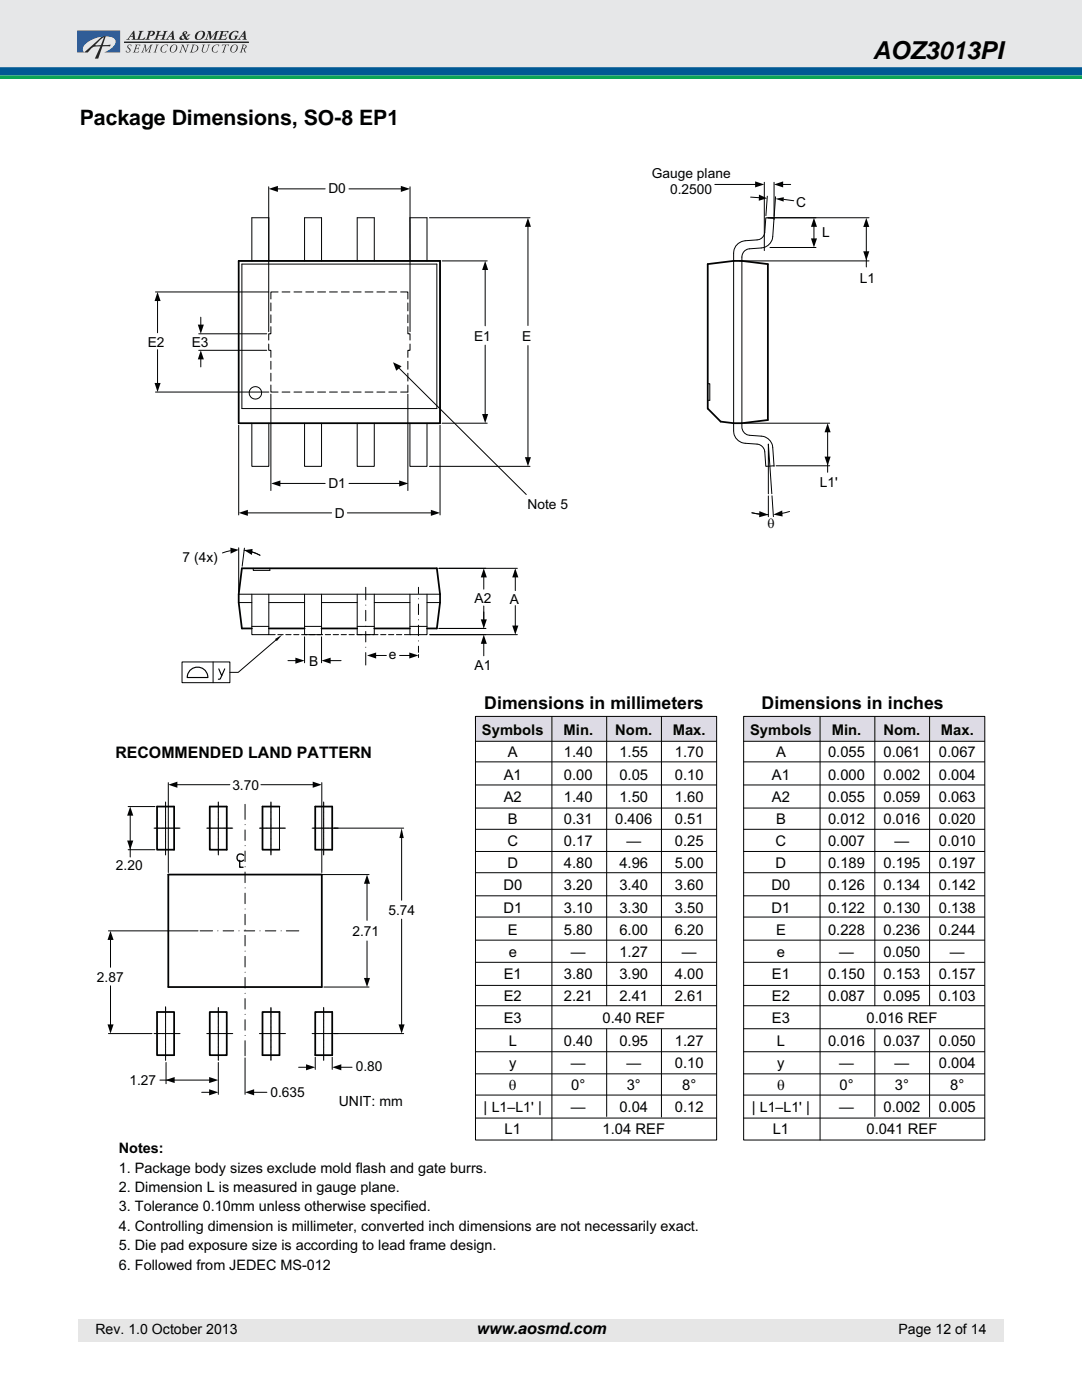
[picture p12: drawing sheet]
<svg xmlns="http://www.w3.org/2000/svg" width="216mm" height="279mm" viewBox="0 0 216 279" stroke-linecap="round" stroke-linejoin="round" font-family="sans-serif">
<path d="M0 14.2h215.9" fill="none" stroke="#005994" stroke-width="1.8" stroke-linecap="butt"/>
<path d="M-.1 -.1h216v13.5h-216z" fill="#e6e7e8"/>
<g fill="#252425">
<path d="M27.7 6.2h.9l-.3 .2-.5 1.4a1.3 1.3 0 0 0 1.2-.4l-.2 .5h-1.7a.59 .59 0 0 0 .5-.6l.3-.9z"/>
<path d="M29.5 6.2l.9-.1 .4 .2 .1 .2a.71 .71 0 0 1-1 .6l.1-.1a.46 .46 0 0 0 .5-.5l-.1-.2h-.3l-.5 1.5h.3v.1h-.9l.1-.1a1.88 1.88 0 0 0 .6-1.5h-.3z"/>
<path d="M31.3 6.2h.9l-.4 .1-.1 .7h.9l.2-.7-.2-.1h.9l-.4 .2-.4 1.4 .2 .1h-.9l.3-.1 .2-.7h-.1h-.8l-.2 .7 .2 .1h-.9l.3-.1 .3-.9 .1-.6z"/>
<path d="M41.4 6.2h.6l.2 1.2 .8-1.1a.48 .48 0 0 1 .7-.1l-.3 .2-.4 1.3 .2 .2h-.9l.4-.2 .3-1.2-1.1 1.4h-.1l-.1-1.4-.4 1.2 .2 .2h-.7l.4-.3 .3-1 .1-.2z"/>
<path d="M43.9 6.2h1.7l-.1 .4-.2-.3h-.7l-.3 .7h.5l.4-.3-.2 .7h-.1l-.1-.3h-.5l-.2 .6a.99 .99 0 0 0 1.2-.3l-.2 .5h-1.7l.4-.2 .4-1.3-.3-.1z"/>
<path d="M46.1 6.5a1.28 1.28 0 0 1 1.5-.2l-.1 .4-.2-.2a.82 .82 0 0 0-.9 0 .82 .82 0 0 0-.3 .8v.2a.41 .41 0 0 0 .4 .4 .41 .41 0 0 0 .4-.4l.1-.2-.2-.2h.8l-.2 .2a.77 .77 0 0 1-1.2 .7l-.4-.2a.97 .97 0 0 1 .3-1.3z"/>
<path d="M25.6 9h.7l-.2 .3v-.3l-.2-.1-.3 .3 .1 .3 .3 .4v.3l-.5 .3-.4-.2 .1-.3 .1 .4h.3l.2-.1 .1-.3a.75 .75 0 0 1-.3-1z"/>
<path d="M27 8.9h1l-.1 .3-.1-.2h-.5l-.1 .6 .5-.2-.1 .5-.1-.2h-.4l-.1 .4-.1 .2 .2 .1h.4l.2-.3-.1 .4-1.1-.1 .3-.1 .3-1.2z"/>
<path d="M28.7 8.9h.4l.1 1.2 .9-1.2h.4l-.2 .2-.3 .9-.1 .4 .2 .1-.6-.1 .2-.1 .4-1.1-1 1.2-.2-1.2-.4 1.1 .2 .2h-.5l.2-.2 .4-1.2z"/>
<path d="M31.1 8.9l.6 .1h-.2l-.4 1.1-.1 .2 .2 .2h-.6l.3-.2 .3-1.2z"/>
<path d="M32.4 9.2l.4-.3h.6l.1 .1-.1 .2a.31 .31 0 0 0-.2-.3 .31 .31 0 0 0-.4 .1 .8 .8 0 0 0-.5 .6 .8 .8 0 0 0 .3 .8l.6-.3-.2 .4h-.5l-.4-.2v-.8z"/>
<path d="M36.2 8.9h.4l.5 1.2 .3-1-.2-.2h.6l-.3 .2-.4 1.4-.7-1.4-.3 1.3 .2 .1h-.6l.3-.3 .3-.9v-.3z"/>
<path d="M40.4 8.9h.6l-.3 .2-.2 .7a.45 .45 0 0 0 .3 .6 .45 .45 0 0 0 .5-.5l.3-.8-.2-.2h.5l-.2 .3a1.17 1.17 0 0 1-1.2 1.3l-.2-.2v-.3l.2-.9z"/>
<path d="M42.5 9.3l.6-.4h.4l.3 .1-.2 .3a.44 .44 0 0 0-.4-.4 .44 .44 0 0 0-.4 .3l-.3 .6v.4l.2 .2a.58 .58 0 0 0 .7-.3h.1a.63 .63 0 0 1-.8 .4 .63 .63 0 0 1-.4-.8z"/>
<path d="M44.4 8.9h1.3l-.1 .3-.1-.2h-.4l-.4 1.3 .2 .2h-.6l.2-.2 .4-1.3h-.4l-.2 .2z"/>
<path d="M26.7 6.1h.1l.1 1.4 .2 .4h-.9l.3-.1v-.5h-.5l-.3 .5h.2v.1h-.7l.3-.2zM26.4 6.6l-.3 .6h.4z"/>
<path d="M34.4 6.1l.2 .1 .1 1.5 .2 .2h-.9l.3-.1v-.5h-.5l-.3 .4 .2 .2h-.7l.3-.2zM34.2 6.6l-.3 .6h.4z"/>
<path d="M36.4 6.5l.5-.3 .4 .1a.42 .42 0 0 1-.4 .6l.3 .5 .3-.3-.1-.2h.6l-.8 .6 .3 .2 .3-.1a.47 .47 0 0 1-.4 .4 .47 .47 0 0 1-.5-.2l-.6 .2-.5-.2a.81 .81 0 0 1 .7-.8zM36.4 7.1l-.2 .3v.2l.2 .2 .4-.1-.3-.6zM36.8 6.5l.1 .3 .2-.4z"/>
<path d="M39.1 6.7a1.2 1.2 0 0 1 1.8-.2 1.25 1.25 0 0 1-.5 1.2 1.25 1.25 0 0 1-1.4 .1l-.1-.6zM39.8 6.4a1.04 1.04 0 0 0-.3 1.4 .96 .96 0 0 0 .9-.5 .96 .96 0 0 0-.1-1z"/>
<path d="M48.8 6.1h.1l.1 1a.59 .59 0 0 0 .3 .8h-1l.4-.1-.1-.5h-.5l-.3 .5 .2 .1h-.7l.4-.2zM48.6 6.6l-.4 .6h.4z"/>
<path d="M34.2 9.2a.71 .71 0 0 1 1.1 0 .71 .71 0 0 1-.2 1 .71 .71 0 0 1-1.1 0 .71 .71 0 0 1 .2-1zM34.5 9.1l-.2 .1a.87 .87 0 0 0 0 1.2 .85 .85 0 0 0 .8-.5 .85 .85 0 0 0-.1-.9z"/>
<path d="M38.3 8.9a1.08 1.08 0 0 1 1.3 .5 1.24 1.24 0 0 1-1.7 1l.2-.1 .3-1.1zM38.7 9l-.4 1.3a.72 .72 0 0 0 .9-.3 .72 .72 0 0 0-.3-1z"/>
<path d="M46.2 9.2a.7 .7 0 0 1 1.1-.1 .7 .7 0 0 1-.1 1.1 .71 .71 0 0 1-1.1 .1 .71 .71 0 0 1 .1-1.1zM46.5 9.1l-.1 .1a.85 .85 0 0 0 0 1.2 .85 .85 0 0 0 .8-.5 .85 .85 0 0 0-.1-.9z"/>
<path d="M48.3 8.9h.6l.3 .2-.1 .4-.3 .2 .3 .8a.46 .46 0 0 1-.5-.7h-.2l-.2 .5 .2 .2h-.6l.2-.2 .4-1.2zM48.6 9l-.2 .7a.42 .42 0 0 0 .5-.1 .42 .42 0 0 0 .1-.5z"/>
<path d="M20 8l.8-.6-.7 1.6h-1.1zM16.8 10.5h.7l.2-.3a1.98 1.98 0 0 1 2.3-.9l-1.1 2.4h.7l.8-2.4h1.5l.2-.4-1.6 .1 .6-1.8-.8 .1z"/>
</g>
<path d="M24.8 8.4h24.8" fill="none" stroke="#252425" stroke-width=".31"/>
<path d="M15.4 6.1h8.6v4.4h-3.2l.3-.2a2.51 2.51 0 0 0 1.9-2.3 2.84 2.84 0 0 0-2.8-.7l-.5 .1a5.7 5.7 0 0 0-3 1.8 1 1 0 0 0 .1 1.3h-1.4z" fill="#1e508f"/>
<path d="M0 15.4h215.9" fill="none" stroke="#0aa555" stroke-width=".71" stroke-linecap="butt"/>
<path d="M15.6 263.2h184.6v4.5h-184.6z" fill="#e6e6e6"/>
<path d="M19.3 33.1h177.3v221.2h-177.3z" fill="#fff"/>
<path d="M94.7 143h48.3v4.9h-48.1z" fill="#dddbe5"/>
<g fill="none" stroke="#010202" stroke-width=".2">
<path d="M50.3 43.5v8.6M53.6 43.5v8.6M60.8 43.5v8.6M64.2 43.5v8.6M71.3 43.5v8.6M74.7 43.5v8.6M81.8 43.5v8.6M85.2 43.5v8.6M85.7 43.5h20.1M105.3 69v22.4M85.7 93.1h20.1M94.9 147.9h48.1"/>
<path d="M94.9 152h48.1M94.9 156.7h48.1M94.9 143h48.1v84.5h-48.1zM110.1 143v84.5M121.1 143v57.7M132 143v57.7M94.9 161.3h48.1M94.9 165.5h48.1M94.9 169.9h48.1M94.9 174.2h48.1M94.9 178.8h48.1M94.9 183h48.1"/>
<path d="M94.9 187.6h48.1M94.9 192.1h48.1M94.9 196.7h48.1M121.1 205.4v17.4M132 205.4v17.5"/>
</g>
<g fill="#010202">
<path d="M105.3 43.5l.6 1.8h-1.2z"/>
<path d="M104.7 91.2h1.2l-.6 1.9z"/>
</g>
<path d="M152.6 46.3a1.66 1.66 0 0 1-1.5 1.6M153.2 43.5h9.6M153.6 49.4h9.2M154.5 43.5l-.3 3.7M162.4 45.1v2.6" fill="none" stroke="#010202" stroke-width=".2"/>
<g fill="#010202">
<path d="M162.4 43.5l.6 1.8h-1.2z"/>
<path d="M161.8 47.6h1.2l-.6 1.8z"/>
</g>
<path d="M142.6 36.8h8.2M152.5 36.4v13.6M154.5 36.4v7.4M156.1 36.8h1.7" fill="none" stroke="#010202" stroke-width=".2"/>
<g fill="#010202">
<path d="M154.5 36.8l1.8-.6v1.2z"/>
<path d="M150.7 36.2l1.8 .6-1.8 .6z"/>
</g>
<path d="M53.6 37.3v28.9M69.6 37.7h10.5M81.8 37.3v28.9M147.6 52.1h25.8M153.2 43.5h20.2" fill="none" stroke="#010202" stroke-width=".2"/>
<g fill="#010202">
<path d="M53.6 37.7l1.9-.6v1.2z"/>
<path d="M80 37.1l1.8 .6-1.8 .6z"/>
<path d="M78.4 72.3l1.7 .8-1 .9z"/>
</g>
<path d="M79.6 73.5l25.4 25.2M21.6 185.8h17.9M22.1 196.7v7.9M21.6 206.3h8.7" fill="none" stroke="#010202" stroke-width=".2"/>
<g fill="#010202">
<path d="M21.5 204.4h1.2l-.6 1.9z"/>
<path d="M22.1 185.8l.6 1.8h-1.2z"/>
</g>
<path d="M31.9 215.6h10M33 200.9v.7" fill="none" stroke="#010202" stroke-width=".2"/>
<g fill="#010202">
<path d="M33 215.6l1.9-.7v1.2z"/>
<path d="M41.7 214.9l1.9 .7-1.9 .5z"/>
</g>
<path d="M33.6 174.5h30.6M33.6 197h30.6" fill="none" stroke="#010202" stroke-width=".35"/>
<path d="M33.6 156.2v17.9M35.2 156.6h10.7M64.2 156.2v17.9" fill="none" stroke="#010202" stroke-width=".2"/>
<g fill="#010202">
<path d="M33.6 156.6l1.8-.6v1.2z"/>
<path d="M62.4 156l1.8 .6-1.8 .6z"/>
</g>
<path d="M31.3 161h3.4v8.6h-3.4zM31.3 202h3.4v8.6h-3.4z" fill="none" stroke="#010202" stroke-width=".35"/>
<path d="M25.6 161h5.3M25.6 169.6h5.3M26 162.6v8.4M30.7 206.3h5.2M33 201.1v10.5" fill="none" stroke="#010202" stroke-width=".2"/>
<g fill="#010202">
<path d="M26 161l.6 1.8h-1.2z"/>
<path d="M25.4 167.7h1.2l-.6 1.9z"/>
</g>
<path d="M30.7 165.3h5.2M33 160v10.6M66.7 165.3h13.9M80.1 183.4v21.2M66.7 206.3h13.9" fill="none" stroke="#010202" stroke-width=".2"/>
<path d="M33.6 174.5v22.5" fill="none" stroke="#010202" stroke-width=".35"/>
<g fill="#010202">
<path d="M80.1 165.3l.5 2h-.9z"/>
<path d="M79.5 204.4h1.2l-.6 1.9z"/>
</g>
<g fill="none" stroke="#010202" stroke-width=".2">
<path d="M48.9 160.5v3M48.9 165.6v2.1M48.9 169.8v2.1M48.9 174v2.2M48.9 178.2v2.1M48.9 177.2h.1M48.9 173h.1M48.9 168.8h.1M48.9 164.6h.1M48.9 182.5v2.1M48.9 186.7v2.1M48.9 190.9v2.1"/>
<path d="M48.9 195.1v2.1M48.9 199.3v2.1M48.9 198.2h.1M48.9 194h.1M48.9 189.8h.1M48.9 185.6h.1M48.9 181.4h.1M48.9 203.5v2.1M48.9 207.7v3M48.9 206.6h.1M48.9 202.4h.1M59.6 213h1.6"/>
<path d="M62.9 211v2.4M66.3 211v2.4M67.9 213h2.4"/>
</g>
<g fill="#010202">
<path d="M61.1 212.4l1.8 .6-1.8 .6z"/>
<path d="M66.3 213l1.8-.6v1.2z"/>
</g>
<path d="M40.2 218h1.7M43.6 212v6.4M48.9 211.1v7.3M50.5 218h2.8" fill="none" stroke="#010202" stroke-width=".2"/>
<g fill="#010202">
<path d="M41.7 217.4l1.9 .6-1.9 .6z"/>
<path d="M48.9 218l1.8-.6v1.2z"/>
</g>
<path d="M41.9 202h3.3v8.6h-3.3zM52.4 202h3.4v8.6h-3.4zM62.9 202h3.4v8.6h-3.4z" fill="none" stroke="#010202" stroke-width=".35"/>
<path d="M64.2 174.5h9.4M64.6 197h9M73.2 187.8v7.5M41.3 206.3h5.1M43.6 201.1v10.5M51.8 206.3h5.2M54.1 201v10.6M62.3 206.3h5.2M64.6 201.1v10.5" fill="none" stroke="#010202" stroke-width=".2"/>
<g fill="#010202">
<path d="M73.2 174.5l.6 1.9h-1.2z"/>
<path d="M72.6 195.2h1.2l-.6 1.8z"/>
</g>
<g fill="none" stroke="#010202" stroke-width=".2">
<path d="M47.6 52.1h40.2M47.6 84.9v17.9M87.8 84.9v17.9M47.6 118.6h40.2M49.1 102.4h17.1M53.6 120.3h7.2M41.3 165.3h5.1M43.6 160v10.6M51.8 165.3h5.2M54.1 160v10.6M55.8 161v8.6M62.3 165.3h5.2"/>
<path d="M64.6 160v10.6M39.9 185.8h2.5M43.5 185.8h.1M44.5 185.8h2.1M47.7 185.8h.1M48.7 185.8h2.1M51.9 185.8h.1M52.9 185.8h2.1M56.1 185.8h.1M57.1 185.8h2.5"/>
</g>
<path d="M47.8 171.7v1.4h.7M48.6 170.7l-.6-.3a.75 .75 0 0 0-.7 .7 .75 .75 0 0 0 .6 .8l.7-.2" fill="none" stroke="#010202" stroke-width=".26"/>
<path d="M47.6 84.5h40.2M48.3 113.4h38.9M53.6 125.4h7.2M41.9 161h3.3v8.6h-3.3zM55.8 161h-3.4v8.6h3.4M62.9 161h3.4v8.6h-3.4zM64.2 174.5v22.5" fill="none" stroke="#010202" stroke-width=".35"/>
<g fill="#010202">
<path d="M86 101.7l1.8 .7-1.8 .5z"/>
<path d="M47.6 102.4l1.9-.7v1.2z"/>
</g>
<g fill="none" stroke="#010202" stroke-width=".2">
<path d="M53.6 126.7h1.3M55.4 126.7h1.1M57 126.7h1.1M57.5 131.8h1.6M58.6 126.7h1M60.2 126.7h1M60.8 127.1v5.2M61.8 126.7h1M63.3 126.7h1.1M64.2 127.1v5.2M64.9 126.7h1.1M65.8 131.8h2.3"/>
<path d="M66.5 126.7h1M68.1 126.7h1M69.6 126.7h1.1M71.2 126.7h1.1M72.8 126.7h1.1M74.4 126.7h1M76 126.7h1M77.5 126.7h1.1M79.1 126.7h1.1M80.7 126.7h1.3"/>
</g>
<g fill="#010202">
<path d="M58.9 131.3l1.9 .5-1.9 .7z"/>
<path d="M64.2 131.8l1.8-.5v1.2z"/>
</g>
<path d="M48.3 52.7h38.9M48.3 81.5h38.9M46 109.9l-1.6 .5M47.6 109.3v8.9M48.7 109.8a8.9 8.9 0 0 1 3.2 1M48.8 109.4l-.5 3.6M50.3 110.2l1.6 .6" fill="none" stroke="#010202" stroke-width=".2"/>
<g fill="#010202">
<path d="M48.7 109.8l1.7-.2-.1 1.2z"/>
<path d="M46 109.3l1.6 .4-1.6 .8z"/>
</g>
<path d="M47.6 52.1h40.2M48.3 113.4l-.7 5.2v1.7l.7 5.1h2" fill="none" stroke="#010202" stroke-width=".35"/>
<g fill="none" stroke="#010202" stroke-width=".2">
<path d="M55.5 58.3h-1.4v1.4M56.3 58.3h1.6M58.7 58.3h1.5M61 58.3h1.6M63.4 58.3h1.6M65.8 58.3h1.5M68.1 58.3h1.6M70.5 58.3h1.6M72.8 58.3h1.6M75.2 58.3h1.6M77.6 58.3h1.6M79.9 58.3h1.5v1.4"/>
<path d="M53.6 68.7v1.2h.5v1.4M54.1 78.7v19.2M54.1 65.2v1.4h-.5v1.3M54.1 60.5v1.5M54.1 62.8v1.6M54.1 72.1v1.6M54.1 74.5v1.6M54.1 76.8v1.4h1.4M56.3 78.2h1.6M58.7 78.2h1.5M61 78.2h1.6M63.4 78.2h1.6"/>
<path d="M65.8 78.2h1.5M68.1 78.2h1.6M70.5 78.2h1.6M72.8 78.2h1.6M75.2 78.2h1.6M77.6 78.2h1.6M81.4 65.2v1.4h.4v1.3M81.4 60.5v1.5M81.4 62.8v1.6M81.4 72.1v1.6M81.4 74.5v1.6M81.4 76.8v1.4h-1.5"/>
<path d="M81.4 78.7v19.2M81.8 68.7v1.2h-.4v1.4M50.3 118.6v8.1h3.3v-8.1M47.6 120.3h2.7"/>
</g>
<path d="M54.9 127.5l1.4-.8-1.1 1.2z" fill="#010202"/>
<g fill="none" stroke="#010202" stroke-width=".2">
<path d="M31 58.3h22.6M48.3 52.7v28.8M31 78.2h22.6M31.4 69.8v6.8M50.3 84.5v8.6h3.3v-8.6M50.5 113.4v.4h3.3v-.4M36.3 132.1h9.6v4.1h-9.6zM42.5 132.1v4.1M50.3 125h3.3M55 127.7l-7.5 6.5h-1.6"/>
<circle cx="51" cy="78.4" r="1.24"/>
</g>
<path d="M38 133.7a2.07 2.07 0 0 1 2.3-.4 2.07 2.07 0 0 1 1.2 1.9h-4.1l.2-1zM43.7 133.5l.5 1.4 .6-1.4M44.2 134.9l-.2 .6-.4 .1" fill="none" stroke="#010202" stroke-width=".23"/>
<path d="M47.6 52.1v32.4" fill="none" stroke="#010202" stroke-width=".35"/>
<g fill="#010202">
<path d="M31.4 58.3l.6 1.8h-1.2z"/>
<path d="M30.8 76.4h1.2l-.6 1.8z"/>
</g>
<path d="M39.7 66.6h13.5M39.7 69.9h13.5M40.1 63.3v1.7M40.1 71.6v1.6" fill="none" stroke="#010202" stroke-width=".2"/>
<g fill="#010202">
<path d="M39.5 64.8h1.2l-.6 1.8z"/>
<path d="M40.1 69.9l.6 1.8h-1.2z"/>
</g>
<path d="M87.6 113.4h9.3M87.6 125.4h9.3M96.5 120.9v2.9" fill="none" stroke="#010202" stroke-width=".2"/>
<g fill="#010202">
<path d="M96.5 113.4l.6 1.8h-1.2z"/>
<path d="M96.3 123.8h.5l-.3 1.6z"/>
</g>
<path d="M87.6 113.4h15.6M85.8 126.7h17.4M102.8 120.9v4.1" fill="none" stroke="#010202" stroke-width=".2"/>
<g fill="#010202">
<path d="M102.8 113.4l.6 1.8h-1.2z"/>
<path d="M102.2 124.8h1.2l-.6 1.9z"/>
</g>
<path d="M85.8 126.7h11.1M87.6 125.4h9.3M96.5 122.1v1.7M96.5 128.3v2.6" fill="none" stroke="#010202" stroke-width=".2"/>
<g fill="#010202">
<path d="M95.9 123.6h1.2l-.6 1.8z"/>
<path d="M96.5 126.7l.6 1.8h-1.2z"/>
</g>
<g fill="none" stroke="#010202" stroke-width=".2">
<path d="M60.8 118.6v8.1h3.4v-8.1M71.3 118.6v8.1h3.4v-8.1M73 117.2v2.5M81.8 118.6v8.1h3.4v-8.1M83.5 117.2v1.3M83.5 119.5h.1M64.2 120.3h7.1M73 121.8v2.1M73 126v2.1M73 130.2v2.5M73 129.2h.1M73 125h.1"/>
<path d="M73 120.8h.1M74.7 120.3h7.1M74.9 130.8h2.2M83.5 120.6v2.1M83.5 124.8v2.1M83.5 129v1.2M83.5 130.6v.6M83.5 127.9h.1M83.5 123.7h.1M85.2 120.3h2.6"/>
</g>
<path d="M87.2 113.4l.6 5.2v1.7l-.6 5.1h-2M64.2 125.4h7.1M74.7 125.4h7.1" fill="none" stroke="#010202" stroke-width=".35"/>
<g fill="#010202">
<path d="M73.2 130.8l1.9-.6v1.2z"/>
<path d="M81.7 130.2l1.8 .6-1.8 .6z"/>
</g>
<path d="M88.2 52.1h9M96.8 68.9v13.9M88.2 84.5h9M60.8 125h3.4M71.3 125h3.4M81.8 125h3.4" fill="none" stroke="#010202" stroke-width=".2"/>
<g fill="#010202">
<path d="M96.8 52.1l.6 1.8h-1.2z"/>
<path d="M96.2 82.6h1.2l-.6 1.9z"/>
</g>
<path d="M87.2 52.7v28.8M87.8 52.1v32.4M60.8 84.5v8.6h3.4v-8.6M71.3 84.5v8.6h3.4v-8.6M81.8 84.5v8.6h3.4v-8.6M153.3 99v4.1M154 98.5l-.7-9.9v10M154 98.9l.3 4.2M151.7 102.6l-1.7-.3 3.3 .4M157.5 102.1l-1.5 .4" fill="none" stroke="#010202" stroke-width=".2"/>
<path d="M87.8 52.1v32.4" fill="none" stroke="#010202" stroke-width=".35"/>
<g fill="#010202">
<path d="M151.5 102l1.8 .7-1.8 .5z"/>
<path d="M154.3 102.7l1.8-.8 .1 1.2z"/>
</g>
<path d="M148.5 84.5h17.1M154.9 93h10.7M165.1 86.1v8.2" fill="none" stroke="#010202" stroke-width=".2"/>
<g fill="#010202">
<path d="M164.5 91.1h1.2l-.6 1.9z"/>
<path d="M165.1 84.5l.6 1.8h-1.2z"/>
</g>
<path d="M141.2 52.7l5.2-.6h1.6l5.2 .6v31.1l-5.2 .7h-1.6l-2.6-.4-2.6-2.6z" fill="none" stroke="#010202" stroke-width=".35"/>
<path d="M149.8 39.3l1.6 .2M153.1 39.2l-.3 3.8M154.8 39.3l-.3 3.9M156.4 39.8l2 .3M50.3 43.5h3.3M60.8 43.5h3.4M71.3 43.5h3.4M81.8 43.5h3.4M151.1 47.9l-2.4 .1a2.48 2.48 0 0 0-2.3 2.5v35.5a2.47 2.47 0 0 0 2.3 2.5l2.4 .1a1.7 1.7 0 0 1 1.5 1.6l.2 2.9 1.7-.1M154.2 47.2a2.47 2.47 0 0 1-2.3 2.3l-2.3 .2a1.64 1.64 0 0 0-1.6 1.6v33.2a1.89 1.89 0 0 0 1.6 2.4l2.3 .1a2.44 2.44 0 0 1 2.3 2.3l.3 3.8M141.2 76.6h.4v3.3h-.4" fill="none" stroke="#010202" stroke-width=".2"/>
<g fill="#010202">
<path d="M151.4 38.8l1.7 .8-1.7 .5z"/>
<path d="M154.7 39.7l1.7-.3v.8z"/>
</g>
<path d="M55.4 37.7h9.5M154.5 43.6l-1.7-.1-.2 2.8M172.9 45.1v8.2" fill="none" stroke="#010202" stroke-width=".2"/>
<g fill="#010202">
<path d="M172.3 50.2h1.2l-.6 1.8z"/>
<path d="M172.9 43.5l.6 1.8h-1.2z"/>
</g>
<path d="M69.6 96.5h10.5" fill="none" stroke="#010202" stroke-width=".2"/>
<g fill="#010202">
<path d="M54.1 96.5l1.8-.6v1.2z"/>
<path d="M79.7 95.9l1.8 .6-1.8 .6z"/>
</g>
<g fill="none" stroke="#010202" stroke-width=".2">
<path d="M31.4 59.6v6.8M96.8 53.2v11.8M105.3 44.6v20.4M55.4 96.5h9.5M69.3 102.4h17.1M96.5 115v2.6M102.8 113.9v4M79.7 130.8h2.2M52.1 156.6h10.6M73.2 176.1v7.6M80.1 166.3v13.4M22.1 187.1v5.9"/>
<path d="M33.1 212v4.3M94.9 200.7h48.1M94.9 205.3h48.1M94.9 209.9h48.1M94.9 214.3h48.1M94.9 218.5h48.1M94.9 223.1h48.1"/>
</g>
<path d="M148.2 143h48.3v4.9h-48.1z" fill="#dddbe5"/>
<g fill="none" stroke="#010202" stroke-width=".2">
<path d="M148.4 147.9h48.1M148.4 152h48.1M148.4 156.7h48.1M148.4 143h48.1v84.5h-48.1zM163.6 143v84.5M174.6 143v57.7M185.5 143v57.7M148.4 161.3h48.1M148.4 165.5h48.1M148.4 169.9h48.1M148.4 174.2h48.1M148.4 178.8h48.1"/>
<path d="M148.4 183h48.1M148.4 187.6h48.1M148.4 192.1h48.1M148.4 196.7h48.1M148.4 200.7h48.1M148.4 205.3h48.1M148.4 209.9h48.1M148.4 214.3h48.1M148.4 218.5h48.1M174.6 205.4v17.4M185.5 205.4v17.5M148.4 223.1h48.1"/>
</g>
<text font-size="4.9" x="174.1" y="11.7">AOZ3013PI</text>
<text font-size="4.2" x="15.9" y="25">Package Dimensions, SO-8 EP1</text>
<g font-size="3.5" fill="#010202">
<text x="96.6" y="141.6">Dimensions in millimeters</text>
<text x="152" y="141.6">Dimensions in inches</text>
</g>
<text font-size="3.2" fill="#010202" x="23" y="151.2">RECOMMENDED LAND PATTERN</text>
<text font-size="3.2" x="95" y="266.2">www.aosmd.com</text>
<g font-size="2.9" fill="#010202">
<text x="96.2" y="146.7">Symbols</text>
<text x="112.5" y="146.7">Min.</text>
<text x="122.8" y="146.7">Nom.</text>
<text x="134.2" y="146.7">Max.</text>
<text x="149.7" y="146.7">Symbols</text>
<text x="166" y="146.7">Min.</text>
<text x="176.3" y="146.7">Nom.</text>
<text x="187.8" y="146.7">Max.</text>
<text x="100.5" y="155.6">A1</text>
<text x="101.3" y="151.1">A</text>
<text x="112.5" y="151.1">1.40</text>
<text x="112.5" y="155.6">0.00</text>
<text x="123.6" y="151.1">1.55</text>
<text x="123.6" y="155.6">0.05</text>
<text x="134.7" y="151.1">1.70</text>
<text x="134.7" y="155.6">0.10</text>
<text x="154" y="155.6">A1</text>
<text x="154.8" y="151.1">A</text>
<text x="165.2" y="151.1">0.055</text>
<text x="165.2" y="155.6">0.000</text>
<text x="176.3" y="151.1">0.061</text>
<text x="176.3" y="155.6">0.002</text>
<text x="187.3" y="151.1">0.067</text>
<text x="187.3" y="155.6">0.004</text>
<text x="100.5" y="160">A2</text>
<text x="112.5" y="160">1.40</text>
<text x="123.6" y="160">1.50</text>
<text x="134.7" y="160">1.60</text>
<text x="154" y="160">A2</text>
<text x="165.2" y="160">0.055</text>
<text x="176.3" y="160">0.059</text>
<text x="187.3" y="160">0.063</text>
<text x="101.3" y="164.4">B</text>
<text x="112.5" y="164.4">0.31</text>
<text x="122.8" y="164.4">0.406</text>
<text x="134.7" y="164.4">0.51</text>
<text x="154.8" y="164.4">B</text>
<text x="165.2" y="164.4">0.012</text>
<text x="176.3" y="164.4">0.016</text>
<text x="187.3" y="164.4">0.020</text>
<text x="101.3" y="168.8">C</text>
<text x="101.3" y="173.3">D</text>
<text x="112.5" y="168.8">0.17</text>
<text x="112.5" y="173.3">4.80</text>
<text x="123.6" y="173.3">4.96</text>
<text x="125" y="168.8">—</text>
<text x="134.7" y="168.8">0.25</text>
<text x="134.7" y="173.3">5.00</text>
<text x="154.8" y="168.8">C</text>
<text x="154.8" y="173.3">D</text>
<text x="165.2" y="168.8">0.007</text>
<text x="165.2" y="173.3">0.189</text>
<text x="176.3" y="173.3">0.195</text>
<text x="178.5" y="168.8">—</text>
<text x="187.3" y="168.8">0.010</text>
<text x="187.3" y="173.3">0.197</text>
<text x="100.4" y="177.7">D0</text>
<text x="112.5" y="177.7">3.20</text>
<text x="123.6" y="177.7">3.40</text>
<text x="134.7" y="177.7">3.60</text>
<text x="153.9" y="177.7">D0</text>
<text x="165.2" y="177.7">0.126</text>
<text x="176.3" y="177.7">0.134</text>
<text x="187.3" y="177.7">0.142</text>
<text x="100.4" y="182.1">D1</text>
<text x="112.5" y="182.1">3.10</text>
<text x="123.6" y="182.1">3.30</text>
<text x="134.7" y="182.1">3.50</text>
<text x="153.9" y="182.1">D1</text>
<text x="165.2" y="182.1">0.122</text>
<text x="176.3" y="182.1">0.130</text>
<text x="187.3" y="182.1">0.138</text>
<text x="101.3" y="186.5">E</text>
<text x="101.5" y="191">e</text>
<text x="112.5" y="186.5">5.80</text>
<text x="113.9" y="191">—</text>
<text x="123.6" y="186.5">6.00</text>
<text x="123.6" y="191">1.27</text>
<text x="134.7" y="186.5">6.20</text>
<text x="136.1" y="191">—</text>
<text x="154.8" y="186.5">E</text>
<text x="155" y="191">e</text>
<text x="165.2" y="186.5">0.228</text>
<text x="167.4" y="191">—</text>
<text x="176.3" y="186.5">0.236</text>
<text x="176.3" y="191">0.050</text>
<text x="187.3" y="186.5">0.244</text>
<text x="189.6" y="191">—</text>
<text x="100.5" y="195.4">E1</text>
<text x="112.5" y="195.4">3.80</text>
<text x="123.6" y="195.4">3.90</text>
<text x="134.7" y="195.4">4.00</text>
<text x="154" y="195.4">E1</text>
<text x="165.2" y="195.4">0.150</text>
<text x="176.3" y="195.4">0.153</text>
<text x="187.3" y="195.4">0.157</text>
<text x="100.5" y="199.8">E2</text>
<text x="112.5" y="199.8">2.21</text>
<text x="123.6" y="199.8">2.41</text>
<text x="134.7" y="199.8">2.61</text>
<text x="154" y="199.8">E2</text>
<text x="165.2" y="199.8">0.087</text>
<text x="176.3" y="199.8">0.095</text>
<text x="187.3" y="199.8">0.103</text>
<text x="100.5" y="204.2">E3</text>
<text x="101.5" y="208.7">L</text>
<text x="112.5" y="208.7">0.40</text>
<text x="120.2" y="204.2">0.40 REF</text>
<text x="123.6" y="208.7">0.95</text>
<text x="134.7" y="208.7">1.27</text>
<text x="154" y="204.2">E3</text>
<text x="155" y="208.7">L</text>
<text x="165.2" y="208.7">0.016</text>
<text x="172.9" y="204.2">0.016 REF</text>
<text x="176.3" y="208.7">0.037</text>
<text x="187.3" y="208.7">0.050</text>
<text x="101.6" y="213.1">y</text>
<text x="113.9" y="213.1">—</text>
<text x="125" y="213.1">—</text>
<text x="134.7" y="213.1">0.10</text>
<text x="155.1" y="213.1">y</text>
<text x="167.4" y="213.1">—</text>
<text x="178.5" y="213.1">—</text>
<text x="187.3" y="213.1">0.004</text>
<text x="96.5" y="221.9">| L1–L1' |</text>
<text x="101.6" y="217.5">θ</text>
<text x="113.9" y="222">—</text>
<text x="114" y="217.5">0°</text>
<text x="123.6" y="222">0.04</text>
<text x="125.1" y="217.5">3°</text>
<text x="134.7" y="222">0.12</text>
<text x="136.1" y="217.5">8°</text>
<text x="150" y="221.9">| L1–L1' |</text>
<text x="155.1" y="217.5">θ</text>
<text x="167.4" y="222">—</text>
<text x="167.5" y="217.5">0°</text>
<text x="176.3" y="222">0.002</text>
<text x="178.6" y="217.5">3°</text>
<text x="187.3" y="222">0.005</text>
<text x="189.6" y="217.5">8°</text>
<text x="100.7" y="226.4">L1</text>
<text x="120.2" y="226.4">1.04 REF</text>
<text x="154.2" y="226.4">L1</text>
<text x="172.9" y="226.4">0.041 REF</text>
<text x="23.7" y="230.1">Notes:</text>
<text x="23.7" y="234">1. Package body sizes exclude mold flash and gate burrs.</text>
<text x="23.7" y="237.9">2. Dimension L is measured in gauge plane.</text>
<text x="23.7" y="241.8">3. Tolerance 0.10mm unless otherwise specified.</text>
<text x="23.7" y="245.6">4. Controlling dimension is millimeter, converted inch dimensions are not necessarily exact.</text>
<text x="23.7" y="249.5">5. Die pad exposure size is according to lead frame design.</text>
<text x="23.7" y="253.4">6. Followed from JEDEC MS-012</text>
</g>
<text font-size="2.8" fill="#010202" x="67.6" y="220.8">UNIT: mm</text>
<g font-size="2.8">
<text x="19" y="266.2">Rev. 1.0 October 2013</text>
<text x="179.3" y="266.2">Page 12 of 14</text>
</g>
<g font-size="2.7" fill="#010202">
<text x="130" y="35.5">Gauge plane</text>
<text x="65.5" y="38.6">D0</text>
<text x="133.7" y="38.8">0.2500</text>
<text x="158.8" y="41.4">C</text>
<text x="164.1" y="47.4">L</text>
<text x="171.6" y="56.4">L1</text>
<text x="29.5" y="69.2">E2</text>
<text x="38.3" y="69.2">E3</text>
<text x="94.6" y="68.1">E1</text>
<text x="104.2" y="68.1">E</text>
<text x="65.5" y="97.4">D1</text>
<text x="105.3" y="101.6">Note 5</text>
<text x="163.6" y="97.2">L1'</text>
<text x="66.8" y="103.4">D</text>
<text x="153.1" y="105.5">θ</text>
<text x="36.4" y="112.1">7 (4x)</text>
<text x="94.7" y="120.3">A2</text>
<text x="101.7" y="120.4">A</text>
<text x="77.6" y="131.5">e</text>
<text x="61.7" y="132.8">B</text>
<text x="94.7" y="133.8">A1</text>
<text x="46.4" y="157.7">3.70</text>
<text x="23.1" y="173.6">2.20</text>
<text x="77.5" y="182.6">5.74</text>
<text x="70.3" y="186.8">2.71</text>
<text x="19.3" y="195.9">2.87</text>
<text x="71" y="213.8">0.80</text>
<text x="25.8" y="216.5">1.27</text>
<text x="54" y="219">0.635</text>
</g>
</svg>
